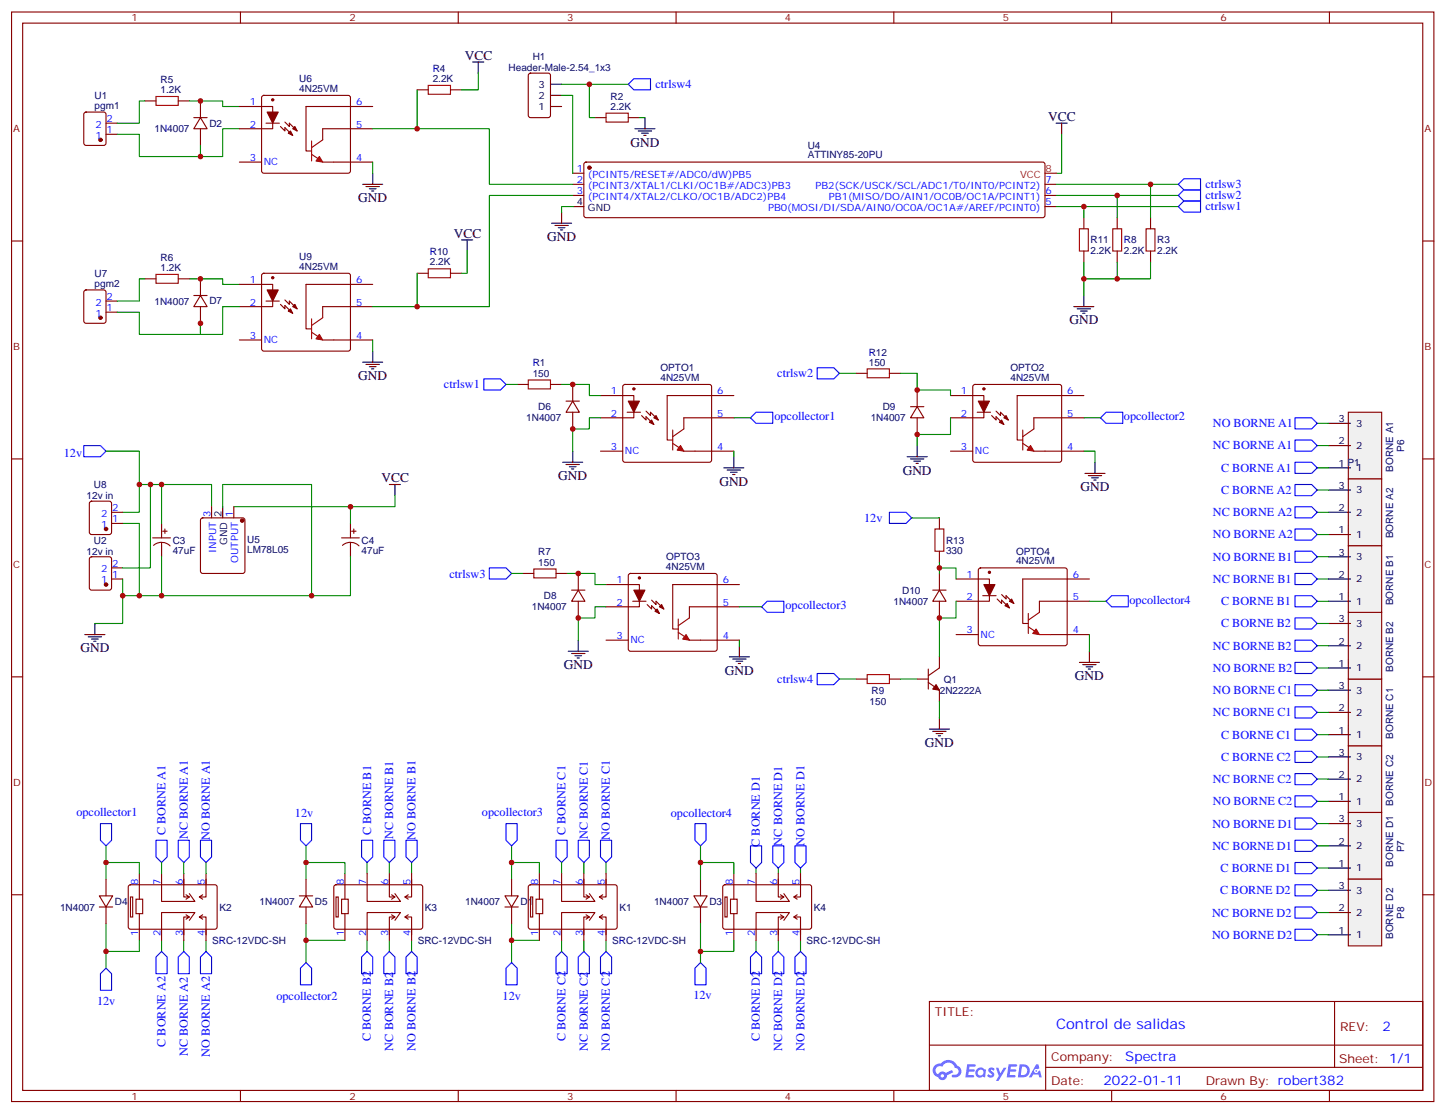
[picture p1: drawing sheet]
<svg xmlns="http://www.w3.org/2000/svg" width="459mm" height="353mm" viewBox="0 0 459 353" stroke-linecap="round" stroke-linejoin="round" font-family="sans-serif">
<g fill="none" stroke="#008700" stroke-width=".35">
<path d="M60.1 88.5h10.6v1.7h5.3M418.2 134.3h3.5M51.3 153.7v12.4M418.2 148.4h3.5M418.2 141.4h3.5M418.2 176.7h3.5M418.2 162.6h3.5M418.2 190.8h3.5M418.2 183.7h3.5M418.2 219h3.5M418.2 204.9h3.5M418.2 233.1h3.5"/>
<path d="M418.2 226.1h3.5M418.2 254.3h3.5M418.2 247.2h3.5M418.2 240.2h3.5M116.6 273.7v3.5M123.6 273.7v3.5M130.7 273.7v3.5M240 275.4v1.8M247.1 275.4v1.8M254.1 275.4v1.8M418.2 261.3h3.5M418.2 275.4h3.5"/>
<path d="M418.2 268.4h3.5M51.3 298.4v3.5M58.3 298.4v3.5M65.4 298.4v3.5M116.6 298.4v3.5M123.6 298.4v3.5M130.7 298.4v3.5M240 298.4v3.5M247.1 298.4v3.5M254.1 298.4v3.5M418.2 296.6h3.5M418.2 289.6h3.5"/>
<path d="M418.2 282.5h3.5"/>
</g>
<path d="M49.5 30.6h7.1v2.8h-7.1zM136 27.1h7v2.8h-7zM192.4 35.9h7.1v2.8h-7.1zM342.7 72.6h2.8v7.1h-2.8zM353.3 72.6h2.8v7.1h-2.8zM363.9 72.6h2.8v7.1h-2.8zM49.5 87.1h7.1v2.8h-7.1zM136 85.3h7v2.8h-7z" fill="none" stroke="#a10000" stroke-width=".35"/>
<g fill="none" stroke="#870000" stroke-width=".35">
<path d="M46 32h3.5M56.6 32h3.5M132.4 28.5h3.6M143 28.5h3.5M188.9 37.3h3.5M199.5 37.3h3.5M344.1 69.1v3.5M344.1 79.7v3.5M354.7 69.1v3.5M354.7 79.7v3.5M365.3 69.1v3.5M365.3 79.7v3.5"/>
<path d="M46 88.5h3.5M56.6 88.5h3.5M132.4 86.7h3.6M143 86.7h3.5M48.5 170.7h5.6M48.8 173.1a3.8 3.8 0 0 1 5.2 .1M51.3 169.6v1.1M51.3 172.1v1M51.6 168.6h1.5M52.4 167.9v1.4M108.4 170.7h5.7M108.7 173.1a3.8 3.8 0 0 1 5.3 .1"/>
<path d="M111.3 169.6v1.1M111.3 172.1v1M111.6 168.6h1.4M112.3 167.9v1.4"/>
</g>
<path d="M51.3 166.1v3.5M51.3 173.1v3.6M111.3 166.1v3.5M111.3 173.1v3.6" fill="none" stroke="#000" stroke-width=".35"/>
<g fill="none" stroke="#00f" stroke-width=".35">
<path d="M411.1 132.6h5.3l1.8 1.7-1.8 1.8h-5.3zM411.1 139.6h5.3l1.8 1.8-1.8 1.8h-5.3zM411.1 153.7h5.3l1.8 1.8-1.8 1.8h-5.3zM411.1 146.7h5.3l1.8 1.7-1.8 1.8h-5.3zM411.1 174.9h5.3l1.8 1.8-1.8 1.7h-5.3zM411.1 160.8h5.3l1.8 1.8-1.8 1.7h-5.3zM411.1 167.9h5.3l1.8 1.7-1.8 1.8h-5.3zM411.1 196.1h5.3l1.8 1.7-1.8 1.8h-5.3zM411.1 189h5.3l1.8 1.8-1.8 1.7h-5.3zM411.1 182h5.3l1.8 1.7-1.8 1.8h-5.3zM411.1 217.2h5.3l1.8 1.8-1.8 1.8h-5.3zM411.1 203.1h5.3l1.8 1.8-1.8 1.8h-5.3z"/>
<path d="M411.1 210.2h5.3l1.8 1.7-1.8 1.8h-5.3zM411.1 238.4h5.3l1.8 1.8-1.8 1.7h-5.3zM411.1 224.3h5.3l1.8 1.8-1.8 1.7h-5.3zM411.1 231.4h5.3l1.8 1.7-1.8 1.8h-5.3zM411.1 259.6h5.3l1.8 1.7-1.8 1.8h-5.3zM411.1 252.5h5.3l1.8 1.8-1.8 1.7h-5.3zM411.1 245.5h5.3l1.8 1.7-1.8 1.8h-5.3zM49.5 266.6h3.6v5.3l-1.8 1.8-1.8-1.8zM56.6 266.6h3.5v5.3l-1.8 1.8-1.7-1.8zM63.6 266.6h3.6v5.3l-1.8 1.8-1.8-1.8zM114.8 266.6h3.5v5.3l-1.7 1.8-1.8-1.8zM121.8 266.6h3.6v5.3l-1.8 1.8-1.8-1.8z"/>
<path d="M128.9 266.6h3.5v5.3l-1.7 1.8-1.8-1.8zM238.3 268.4h3.5v5.3l-1.8 1.7-1.7-1.7zM245.3 268.4h3.5v5.3l-1.7 1.7-1.8-1.7zM252.4 268.4h3.5v5.3l-1.8 1.7-1.7-1.7zM411.1 266.6h5.3l1.8 1.8-1.8 1.8h-5.3zM411.1 273.7h5.3l1.8 1.7-1.8 1.8h-5.3zM411.1 294.9h5.3l1.8 1.7-1.8 1.8h-5.3zM411.1 287.8h5.3l1.8 1.8-1.8 1.7h-5.3zM411.1 280.7h5.3l1.8 1.8-1.8 1.8h-5.3zM51.3 301.9l1.8 1.8v5.3h-3.6v-5.3zM58.3 301.9l1.8 1.8v5.3h-3.5v-5.3zM65.4 301.9l1.8 1.8v5.3h-3.6v-5.3z"/>
<path d="M116.6 301.9l1.7 1.8v5.3h-3.5v-5.3zM123.6 301.9l1.8 1.8v5.3h-3.6v-5.3zM130.7 301.9l1.7 1.8v5.3h-3.5v-5.3zM240 301.9l1.8 1.8v5.3h-3.5v-5.3zM247.1 301.9l1.7 1.8v5.3h-3.5v-5.3zM254.1 301.9l1.8 1.8v5.3h-3.5v-5.3z"/>
</g>
<path d="M428.1 130.8h10.5v21.2h-10.5z" fill="#f0f0f0" stroke="#870000" stroke-width=".35"/>
<path d="M421.7 134.3h7.1M421.7 148.4h7.1M421.7 141.4h7.1" fill="none" stroke="#000" stroke-width=".35"/>
<path d="M428.1 236.6h10.5v21.2h-10.5z" fill="#f0f0f0" stroke="#870000" stroke-width=".35"/>
<path d="M421.7 254.3h7.1M421.7 247.2h7.1M421.7 240.2h7.1" fill="none" stroke="#000" stroke-width=".35"/>
<path d="M428.1 215.5h10.5v21.1h-10.5z" fill="#f0f0f0" stroke="#870000" stroke-width=".35"/>
<path d="M421.7 219h7.1M421.7 233.1h7.1M421.7 226.1h7.1" fill="none" stroke="#000" stroke-width=".35"/>
<path d="M428.1 194.3h10.5v21.2h-10.5z" fill="#f0f0f0" stroke="#870000" stroke-width=".35"/>
<path d="M421.7 197.8h7.1M421.7 211.9h7.1M421.7 204.9h7.1" fill="none" stroke="#000" stroke-width=".35"/>
<path d="M428.1 173.1h10.5v21.2h-10.5z" fill="#f0f0f0" stroke="#870000" stroke-width=".35"/>
<path d="M421.7 176.7h7.1M421.7 190.8h7.1M421.7 183.7h7.1" fill="none" stroke="#000" stroke-width=".35"/>
<path d="M428.1 152h10.5v21.1h-10.5z" fill="#f0f0f0" stroke="#870000" stroke-width=".35"/>
<g fill="none" stroke="#000" stroke-width=".35">
<path d="M150.1 19.7h3.5M151.8 19.7v3.5M204.8 37.3v3.6M335.3 39.1h3.5M337 39.1v3.5M115.1 58.5h6.4M116.2 59.2h4.2M117.3 59.9h2.1M118.3 55v3.5M201.6 40.9h6.3M202.6 41.6h4.3M203.7 42.3h2.1"/>
<path d="M204.4 43h.7M118 60.6h.7M146.5 76.1h3.6M148.3 76.1v3.6M181.8 65.5h3.5M115.1 114.9h6.4M116.2 115.6h4.2M117.3 116.3h2.1M118 117.1h.7M118.3 111.4v3.5M123.6 153.7h3.5M125.4 153.7v3.6"/>
<path d="M421.7 155.5h7.1M70.7 160.8v3.5M421.7 169.6h7.1M421.7 162.6h7.1M30.1 197.8v3.6M27 201.4h6.3M28 202.1h4.2M29.1 202.8h2.1M29.8 203.5h.7"/>
</g>
<g fill="none" stroke="#008700" stroke-width=".35">
<path d="M46 32h-1.8v7.1h-7M60.1 32h10.6v1.8h5.3M63.6 46.1v3.6M76 40.9h-5.3v8.8h-26.5v-7.1h-7M335.3 58.5h30v10.6M337 42.6v12.4h-1.7M365.3 58.5h8.8M335.3 62h19.4v7.1M335.3 65.5h8.8v3.6M344.1 65.5h30M354.7 62h19.4M46 88.5h-1.8v7h-7"/>
<path d="M76 97.3h-5.3v8.8h-7.1v-3.5v3.5h-19.4v-7h-7M344.1 83.2v10.6M354.7 83.2v5.3h-10.6M365.3 83.2v5.3h-10.6M125.4 157.3v3.5h-51.2M38.9 166.1h5.3v22.9M51.3 176.7v12.3h60v-12.3M67.2 160.8v-7.1h-23v8.9h-5.3M70.7 160.8v-7.1h28.2v35.3"/>
</g>
<g fill="none" stroke="#870000" stroke-width=".35">
<path d="M26.8 35.8l.5-.2h5.6l.7 .4 .1 9.4-.5 .7h-5.9l-.6-.4-.1-9.4zM33.7 39.1h3.5M61.5 37.3h4.3M63.6 37.3l2.2 3.6h-4.3zM63.6 32v5.3M76 33.8h10.6v7.1h-10.6M83.3 30.5l.4-.2h26.9l.5 .2 .2 .5v23.3l-.3 .5-.4 .2h-26.9l-.4-.3-.3-.4v-23.3zM84.5 39.1h4.2M90.5 38.7l1.4 1.4v-1l2.4 2.5M118.3 33.8h-21.1v14.1h1.7M33.7 42.6h3.5M63.6 40.9v5.2"/>
<path d="M76 51.4h7M89 40.1l1.5 1.5v-1.1l2.4 2.5M106 51.4h12.3M118.3 40.9h-15.9v3.5M181.8 55h3.5M181.8 58.5h3.5M185.6 51.6l.5-.2h144.9l.5 .2 .3 .5v16.3l-.3 .5-.5 .2h-144.9l-.5-.3-.3-.4v-16.3zM331.8 58.5h3.5M181.8 62h3.5M331.8 62h3.5M331.8 65.5h3.5M26.8 92.2l.5-.2h5.6l.7 .4 .1 9.5-.5 .6-5.9 .1-.6-.5-.1-9.4z"/>
<path d="M33.7 99.1h3.5M33.7 95.5h3.5M61.5 93.8h4.3M63.6 93.8l2.2 3.5h-4.3zM63.6 88.5v5.3M63.6 97.3v5.3M76 90.2h10.6v7.1h-10.6M83.3 86.9l.4-.2h26.9l.5 .2 .2 .5v23.3l-.3 .5-.4 .2h-26.9l-.4-.2-.3-.5v-23.3zM84.5 95.5h4.2M89 96.6l1.5 1.4v-1.1l2.4 2.5M90.5 95.2l1.4 1.4v-1.1l2.4 2.5M118.3 90.2h-21.1v14.2h1.7"/>
<path d="M118.3 97.3h-15.9v3.5M76 107.9h7M106 107.9h12.3M28.6 159.2l.5-.2h5.6l.7 .5v9.4l-.4 .7h-5.9l-.7-.4v-9.5zM35.4 166.1h3.5M35.4 162.6h3.5M63.9 164.5l.4-.2h12.7l.5 .2 .3 .5v16.3l-.3 .5-.5 .2h-12.7l-.5-.3-.2-.4v-16.3zM67.2 160.8v3.5M74.2 160.8v3.5M33.7 279v5.3M44.2 277.2v8.1M51.3 277.2v8.8h10.6l-1.8-2.4"/>
<path d="M58.3 279v5.6h1.8l-1-.7M58.3 277.2v3.5M65.4 279v5.6h-2.1l1-.7M65.4 277.2v3.5M97.2 279v5.3M109.5 277.2v8.1M116.6 277.2v8.8h10.5l-1.7-2.4M123.6 279v5.6h1.8l-1.1-.7M123.6 277.2v3.5M130.7 279v5.6h-2.1l1-.7M130.7 277.2v3.5M222.4 279v5.3"/>
<path d="M233 277.2v8.1M240 277.2v8.8h10.6l-1.8-2.4M247.1 279v5.6h1.7l-1-.7M247.1 277.2v3.5M254.1 279v5.6h-2.1l1.1-.7M254.1 277.2v3.5M31.5 284.3h4.3l-2.1 3.5zM31.5 287.8h4.3M33.7 287.8v5.3M40.9 280.9l.5-.2 27.1 .1 .4 .6v13l-.7 .5-27.1-.1-.4-.7v-12.7zM41.4 284.6h.7v6.4h-.7zM43.2 285.3h2.1v4.6h-2.1z"/>
<path d="M44.2 289.9v8.5M58.3 294.9v3.5M59.1 291.7l1-.7h-1.8v5.6M59.1 290.3l1 .7M60.1 292l1.8-2.4h-10.6v8.8M60.1 284.6l-1 .7M63.3 284.6l1 .7M64.3 291.7l-1-.7h2.1v5.6M64.3 290.3l-1 .7M65.4 294.9v3.5M95 284.3h4.3M97.2 284.3l2.1 3.5h-4.3z"/>
<path d="M97.2 287.8v5.3M106.2 280.9l.5-.2 27.1 .1 .4 .6-.1 13-.6 .5-27.1-.1-.4-.7v-12.7zM106.7 284.6h.7v6.4h-.7zM108.4 285.3h2.2v4.6h-2.2zM109.5 289.9v8.5M123.6 294.9v3.5M124.3 291.7l1.1-.7h-1.8v5.6M124.3 290.3l1.1 .7M125.4 292l1.7-2.4h-10.5v8.8M125.4 284.6l-1.1 .7M128.6 284.6l1 .7M129.6 291.7l-1-.7h2.1v5.6"/>
<path d="M129.6 290.3l-1 .7M130.7 294.9v3.5M220.3 284.3h4.2l-2.1 3.5zM220.3 287.8h4.2M222.4 287.8v5.3M229.7 280.9l.5-.2 27 .1 .5 .6-.1 13-.6 .5-27.1-.1-.5-.7v-12.7zM230.2 284.6h.7v6.4h-.7zM231.9 285.3h2.1v4.6h-2.1zM233 289.9v8.5M247.1 294.9v3.5M247.8 291.7l1-.7h-1.7v5.6M247.8 290.3l1 .7"/>
<path d="M248.8 292l1.8-2.4h-10.6v8.8M248.8 284.6l-1 .7M252 284.6l1.1 .7M253.1 291.7l-1.1-.7h2.1v5.6M253.1 290.3l-1.1 .7M254.1 294.9v3.5"/>
</g>
<g fill="#870000" stroke="#870000" stroke-width=".35">
<path d="M92.2 98l.7 1.4-1.4-.7z"/>
<path d="M92.9 97.3l.7-.7 .7 1.4z"/>
<path d="M84.8 92h3.5l-1.7 3.5z"/>
<path d="M92.2 41.6l.7 1.4-1.4-.7z"/>
<path d="M92.9 40.9l.7-.8 .7 1.5z"/>
<path d="M84.8 35.6h3.5l-1.7 3.5z"/>
<circle cx="33.7" cy="167.9" r=".53"/>
<circle cx="31.9" cy="100.8" r=".53"/>
<circle cx="76.9" cy="165.2" r=".53"/>
<circle cx="187.1" cy="53.2" r=".53"/>
<circle cx="31.9" cy="44.4" r=".53"/>
<circle cx="86.6" cy="88.1" r=".35"/>
<circle cx="86.6" cy="31.7" r=".35"/>
</g>
<path d="M199.5 26.7l1.7-1.7h5.3v3.5h-5.3zM375.8 56.7h5.3v3.6h-5.3l-1.7-1.8zM374.1 65.5l1.7-1.7h5.3v3.5h-5.3zM375.8 60.3h5.3v3.5h-5.3l-1.7-1.8zM26.6 141.4h5.3l1.8 1.8-1.8 1.7h-5.3z" fill="none" stroke="#00f" stroke-width=".35"/>
<path d="M331.8 55h3.5" fill="none" stroke="#f00" stroke-width=".35"/>
<path d="M98.9 44.7v6.4M98.9 49l2.1 1.4M102.4 51.4h3.6M102.4 44.4l-3.5 2.4M98.9 105.4l2.1 1.4M98.9 101.2v6.3M102.4 107.9h3.6M102.4 100.8l-3.5 2.5" fill="none" stroke="#a10000" stroke-width=".35"/>
<g fill="#a10000" stroke="#a10000" stroke-width=".35">
<path d="M101.4 106.1l1 1.8-2.1-.4z"/>
<path d="M101.4 49.7l1 1.7-2.1-.3z"/>
</g>
<path d="M428.1 257.8h10.5v21.2h-10.5z" fill="#f0f0f0" stroke="#870000" stroke-width=".35"/>
<path d="M421.7 275.4h7.1M421.7 268.4h7.1M421.7 261.3h7.1" fill="none" stroke="#000" stroke-width=".35"/>
<path d="M428.1 279h10.5v21.1h-10.5z" fill="#f0f0f0" stroke="#870000" stroke-width=".35"/>
<g fill="none" stroke="#000" stroke-width=".35">
<path d="M174.8 26.7h3.5M174.8 33.8h3.5M174.8 30.3h3.5M175.1 70.8h6.4M176.2 71.5h4.2M177.2 72.2h2.2M177.9 73h.7M178.3 67.3v3.5M340.9 97.3h6.4M342 98h4.2M343 98.7h2.2M343.7 99.4h.8"/>
<path d="M344.1 93.8v3.5M178.6 146.7h6.4M179.7 147.4h4.2M180.8 148.1h2.1M181.5 148.8h.7M181.8 143.2v3.5M229.8 148.4h6.3M230.9 149.2h4.2M231.9 149.9h2.1M232.6 150.6h.7M233 144.9v3.5M288 144.9h6.4"/>
<path d="M289.1 145.6h4.2M290.1 146.3h2.1M290.8 147h.7M291.2 141.4v3.5M344.5 150.2h6.3M345.5 150.9h4.2M346.6 151.6h2.1M347.3 152.3h.7M347.6 146.7v3.5M180.4 206.7h6.4M181.5 207.4h4.2M182.5 208.1h2.1"/>
<path d="M183.2 208.8h.7M183.6 203.1v3.6M231.6 208.4h6.3M232.6 209.1h4.3M233.7 209.8h2.1M234.4 210.5h.7M234.7 204.9v3.5M342.7 210.2h6.3M343.7 210.9h4.3M344.8 211.6h2.1M345.5 212.3h.7M345.9 206.7v3.5"/>
<path d="M295.1 231.4h6.3M296.1 232.1h4.3M297.2 232.8h2.1M297.9 233.5h.7M298.2 227.8v3.6M421.7 296.6h7.1M421.7 289.6h7.1M421.7 282.5h7.1"/>
</g>
<g fill="none" stroke="#00f" stroke-width=".35">
<path d="M259.4 116.7h5.3l1.8 1.8-1.8 1.7h-5.3zM153.6 120.2h5.3l1.8 1.8-1.8 1.8h-5.3zM238.3 132.6l1.7-1.8h5.3v3.5h-5.3zM349.4 132.6l1.8-1.8h5.2v3.5h-5.2zM282.4 162.6h5.3l1.7 1.7-1.7 1.8h-5.3zM155.4 180.2h5.3l1.7 1.8-1.7 1.7h-5.3zM241.8 192.5l1.8-1.7h5.2v3.5h-5.2zM351.2 190.8l1.7-1.8h5.3v3.5h-5.3zM259.4 213.7h5.3l1.8 1.8-1.8 1.7h-5.3zM31.9 261.3h3.5v5.3l-1.7 1.8-1.8-1.8zM95.4 261.3h3.5v5.3l-1.7 1.8-1.8-1.8zM220.6 261.3h3.6v5.3l-1.8 1.8-1.8-1.8z"/>
<path d="M33.7 307.2l1.7 1.8v5.3h-3.5v-5.3zM95.4 307.2l1.8-1.8 1.7 1.8v5.3h-3.5zM222.4 305.4l1.8 1.8v5.3h-3.6v-5.3z"/>
</g>
<g fill="none" stroke="#870000" stroke-width=".35">
<path d="M3.7 3.8h451.5v345.7h-451.5zM7.2 7.3h444.5v338.7h-444.5zM76.3 3.8v3.5M145.5 3.8v3.5M214.6 3.8v3.5M283.8 3.8v3.5M352.9 3.8v3.5M422.1 3.8v3.5M167.9 23.4l.5-.2h5.7l.6 .4 .1 13-.5 .7h-5.9l-.6-.4-.1-13zM3.7 76.5h3.5M451.7 76.5h3.5M271.8 118.5h3.5"/>
<path d="M282.4 118.5h3.5M164.2 122h3.5M174.8 122h3.5M179.7 127.3h4.2M181.8 127.3l2.1 3.5h-4.2zM181.8 122v5.3M181.8 130.8v5.3M190.6 125.5h10.6v7.1h-10.6M197.9 122.2l.5-.2h26.8l.5 .2 .2 .5v23.3l-.2 .5-.5 .2h-26.8l-.5-.2-.2-.5v-23.3zM199.1 130.8h4.2M203.7 131.9l1.4 1.4v-1.1l2.5 2.5M205.1 130.5l1.4 1.4v-1.1l2.5 2.5"/>
<path d="M233 125.5h-21.2v14.1h1.8M233 132.6h-15.9v3.5M289.1 129h4.2M291.2 129l2.1 3.6h-4.2zM291.2 123.8v5.2M291.2 132.6v5.3M301.8 125.5h10.5v7.1h-10.5M309.1 122.2l.4-.2h26.8l.5 .2 .2 .5v23.3l-.2 .5-.5 .2h-26.8l-.5-.2-.2-.5v-23.3zM310.2 130.8h4.3M314.8 131.9l1.4 1.4v-1.1l2.5 2.5M316.2 130.5l1.4 1.4v-1.1l2.5 2.5M344.1 125.5h-21.2v14.1h1.8"/>
<path d="M344.1 132.6h-15.9v3.5M3.7 145.6h3.5M190.6 143.2h7.1M220.6 143.2h12.4M301.8 143.2h7M331.8 143.2h12.3M451.7 145.6h3.5M28.6 176.9l.5-.2h5.6l.7 .4v9.4l-.4 .7-5.9 .1-.7-.5v-9.4zM298.2 164.3v3.6M298.2 174.9v3.5M35.4 183.7h3.5M35.4 180.2h3.5"/>
<path d="M165.9 182h3.6M176.5 182h3.6M181.5 187.3h4.2M183.6 187.3l2.1 3.5h-4.2zM183.6 182v5.3M183.6 190.8v5.3M192.4 185.5h10.6v7h-10.6M199.7 182.2l.5-.2h26.8l.5 .2 .2 .5v23.3l-.3 .5-.4 .2h-26.8l-.5-.3-.2-.4v-23.3zM200.9 190.8h4.2M205.5 191.8l1.4 1.5v-1.1l2.4 2.5M206.9 190.4l1.4 1.4v-1l2.4 2.5M234.7 185.5h-21.1v14.1h1.7"/>
<path d="M234.7 192.5h-15.8v3.6M296.1 187.3h4.3M298.2 187.3l2.2 3.5h-4.3zM298.2 182v5.3M298.2 190.8v5.3M303.5 183.7h10.6v7.1h-10.6M310.8 180.4l.5-.2h26.8l.5 .2 .2 .5v23.3l-.2 .5-.5 .2h-26.8l-.5-.2-.2-.5v-23.3zM312 189h4.2M316.6 190.1l1.4 1.4v-1.1l2.5 2.5M318 188.7l1.4 1.4v-1.1l2.5 2.5M345.9 183.7h-21.2v14.1h1.8M345.9 190.8h-15.9v3.5"/>
<path d="M3.7 214.8h3.5M192.4 203.1h7.1M222.4 203.1h12.3M271.8 215.5h3.5M282.4 215.5h3.5M291.2 215.5h3.5M294.7 216.5l3.5 2.5v3.5M294.7 212.3v6.4M298.2 208.4v3.5l-3.5 2.5M303.5 201.4h7.1M333.5 201.4h12.4M451.7 214.8h3.5"/>
<path d="M3.7 283.9h3.5M451.7 283.9h3.5M295.1 317.8h156.6v28.2h-156.6zM423.7 317.8v20.9M295.1 331.6h156.5M332 338.7h119.6M332 331.6v14.1M76.3 346v3.5M145.5 346v3.5M214.6 346v3.5M283.8 346v3.5M352.9 346v3.5"/>
<path d="M422.1 346v3.5"/>
</g>
<g fill="#870000" stroke="#870000" stroke-width=".35">
<path d="M206.2 134l.7-.7 .7 1.4z"/>
<path d="M207.6 132.6l.7-.7 .7 1.4z"/>
<path d="M199.5 127.3h3.5l-1.8 3.5z"/>
<path d="M207.9 194l.7-.7 .7 1.4z"/>
<path d="M209.3 192.5l.7-.7 .7 1.5z"/>
<path d="M201.2 187.3h3.6l-1.8 3.5z"/>
<path d="M319.1 192.2l.7-.7 .7 1.4z"/>
<path d="M321.2 190.1l.7 1.4-1.4-.7z"/>
<path d="M312.3 185.5h3.6l-1.8 3.5z"/>
<path d="M317.3 134l.7-.7 .7 1.4z"/>
<path d="M318.7 132.6l.7-.7 .7 1.4z"/>
<path d="M310.6 127.3h3.5l-1.8 3.5z"/>
<path d="M297.2 217.2l1 1.8-2.1-.3z"/>
<circle cx="201.2" cy="123.4" r=".35"/>
<circle cx="203" cy="183.4" r=".35"/>
<circle cx="314.1" cy="181.6" r=".35"/>
<circle cx="312.3" cy="123.4" r=".35"/>
<circle cx="33.7" cy="185.5" r=".53"/>
</g>
<g fill="none" stroke="#a10000" stroke-width=".35">
<path d="M275.3 117.1h7.1v2.8h-7.1zM167.7 120.6h7.1v2.8h-7.1zM213.6 136.5v6.3M217.1 136.1l-3.5 2.5M324.7 136.5v6.3M328.2 136.1l-3.5 2.5M213.6 140.7l2.1 1.4M217.1 143.2h3.5M324.7 140.7l2.1 1.4M328.2 143.2h3.6M296.8 167.9h2.8v7h-2.8zM169.5 180.6h7v2.8h-7z"/>
<path d="M215.3 196.4v6.4M218.9 196.1l-3.6 2.4M326.5 198.9l2.1 1.4M326.5 194.7v6.3M330 194.3l-3.5 2.5M215.3 200.7l2.2 1.4M218.9 203.1h3.5M275.3 214.1h7.1v2.8h-7.1zM330 201.4h3.5"/>
</g>
<g fill="#a10000" stroke="#a10000" stroke-width=".35">
<path d="M216 141.4l1.1 1.8-2.1-.4z"/>
<path d="M217.8 201.4l1.1 1.7-2.2-.3z"/>
<path d="M328.9 199.6l1.1 1.8-2.1-.4z"/>
<path d="M327.2 141.4l1 1.8-2.1-.4z"/>
</g>
<g fill="none" stroke="#008700" stroke-width=".35">
<path d="M132.4 28.5v12.4h-14.1M151.8 23.2v5.3h-5.3M178.3 30.3h3.5v24.7M178.3 26.7h21.2M187.1 26.7v10.6h1.8M203 37.3h1.8M118.3 51.4v3.6M132.4 40.9h23v17.6h26.4M181.8 62h-26.4v35.3h-23v-10.6M181.8 65.5h-3.5v1.8M118.3 107.9v3.5M344.1 132.6h5.3"/>
<path d="M33.7 143.2h10.5v10.5M47.8 153.7v26.5h-8.9M233 143.2v1.7M418.2 155.5h3.5M111.3 160.8v5.3M418.2 169.6h3.5M38.9 183.7v5.3h12.4M38.9 189v8.8h-8.8M418.2 197.8h3.5M234.7 203.1v1.8M418.2 211.9h3.5"/>
</g>
<g fill="#5487ff">
<path d="M314 339a1.22 1.22 0 0 1 1.8 .2l-.4 .6a.47 .47 0 0 0-.4-.4 .47 .47 0 0 0-.5 .2l.2 .2a1.14 1.14 0 0 1 .8 1.8 1.14 1.14 0 0 1-1.9 0l-.3-.2 .5-.6 .8 .4a.29 .29 0 0 0 .3-.2 .29 .29 0 0 0-.3-.3 1.04 1.04 0 0 1-.6-1.7z"/>
<path d="M307.1 337.7h2.3l.3 .2-.1 .5h-1.8l-.1 .9h1.5l.3 .4-.4 .3h-1.6l-.1 1.1 1.7 .1 .2 .3-.2 .3-2.6 .1z"/>
<path d="M320.2 337.7l2.7 .2-.1 .5h-1.9l-.1 .9h1.5l.3 .4-.3 .3h-1.6l-.2 1.1 1.7 .1 .2 .3-.1 .3-2.7 .1z"/>
<path d="M329 337.7h.7l.3 1.3-.6 .3a.69 .69 0 0 0-1.1 .3 .69 .69 0 0 0 .5 .9 .69 .69 0 0 0 .9-.6l.5-.2 .5 2.2h-.8l-.2-.9h-1.7l-.5 .9h-.9z"/>
<path d="M316.2 338.8h.7l.7 1.8 1.1-1.8h.8l-2.5 4.2h-.8l.9-1.6z"/>
<path d="M323.7 337.7l-.6 4.2h1.4a2.11 2.11 0 0 0 2.4-2.2 2.11 2.11 0 0 0-2.5-2zM324.5 338.4a1.43 1.43 0 0 1 1.6 1.7 1.43 1.43 0 0 1-2 1z"/>
<path d="M310.1 339.3a1.54 1.54 0 0 0-.1 2.2 1.54 1.54 0 0 0 2.1 .1l.6 .3 .3-2.3-.5-.3a1.49 1.49 0 0 0-2.4 0zM310.3 340.3a.95 .95 0 0 1 1.9 0 .95 .95 0 0 1-1.9 0z"/>
<path d="M296.8 338.1a2.18 2.18 0 0 0 1 3.7 1.44 1.44 0 0 0 1.7 .9 1.44 1.44 0 0 0 1.1-1.5l2-1-.4-.7-1.9 1a1.47 1.47 0 0 0-2.5 .4 1.39 1.39 0 0 1-.6-1.9 1.39 1.39 0 0 1 2-.5 2.12 2.12 0 0 1 2.1-1.3 2.12 2.12 0 0 1 1.9 1.7 1.14 1.14 0 0 1 1.1 1.4 1.14 1.14 0 0 1-1.6 .7 .43 .43 0 0 0-.6 .4 .43 .43 0 0 0 .4 .5 1.98 1.98 0 0 0 2.6-1.3 1.98 1.98 0 0 0-1.3-2.5 3.1 3.1 0 0 0-5.2-.7l-.9 .1zM298.7 341.4a.54 .54 0 0 1 1 0 .54 .54 0 0 1-1 0z"/>
<circle cx="329" cy="339.8" r=".26"/>
</g>
<g fill="none" stroke="#008700" stroke-width=".35">
<path d="M148.3 79.7v7h-1.8M118.3 97.3h14.1M266.5 118.5h5.3M285.9 118.5h5.3v5.3h10.6v1.7M160.7 122h3.5M178.3 122h8.8v3.5h3.5M190.6 132.6h-3.5v3.5h-5.3v7.1M233 132.6h5.3M301.8 132.6v5.3h-10.6v3.5M344.1 143.2h3.5v3.5M289.4 164.3h8.8M298.2 178.4v1.8"/>
<path d="M162.4 182h3.5M180.1 182h8.8v3.5h3.5M192.4 192.5h-3.5v3.6h-5.3v7M234.7 192.5h7.1M298.2 182v-1.8h5.3v3.5M303.5 190.8v5.3h-5.3v12.3M345.9 190.8h5.3M266.5 215.5h5.3M285.9 215.5h5.3M345.9 201.4v5.3M298.2 222.5v5.3M33.7 268.4v5.3"/>
<path d="M44.2 277.2v-3.5h-10.5v5.3M51.3 273.7v3.5M58.3 273.7v3.5M65.4 273.7v3.5M97.2 268.4v5.3h12.3v3.5M97.2 273.7v5.3M162.4 268.4v5.3h8.8v3.5M162.4 273.7v5.3M178.3 273.7v3.5M185.3 273.7v3.5M192.4 273.7v3.5M222.4 268.4v5.3"/>
<path d="M233 277.2v-3.5h-10.6v5.3M33.7 293.1v8.8h10.5v-3.5M97.2 293.1v5.3M109.5 298.4h-12.3v7M162.4 293.1v5.3M171.2 298.4h-8.8v7M178.3 298.4v3.5M185.3 298.4v3.5M192.4 298.4v3.5M222.4 293.1v8.8h10.6v-3.5M33.7 301.9v5.3M222.4 301.9v3.5"/>
</g>
<path d="M160.7 261.3h3.5v5.3l-1.8 1.8-1.7-1.8zM176.5 266.6h3.6v5.3l-1.8 1.8-1.8-1.8zM183.6 266.6h3.5v5.3l-1.8 1.8-1.7-1.8zM190.6 266.6h3.6v5.3l-1.8 1.8-1.8-1.8zM162.4 305.4l1.8 1.8v5.3h-3.5v-5.3zM178.3 301.9l1.8 1.8v5.3h-3.6v-5.3zM185.3 301.9l1.8 1.8v5.3h-3.5v-5.3zM192.4 301.9l1.8 1.8v5.3h-3.6v-5.3z" fill="none" stroke="#00f" stroke-width=".35"/>
<g fill="none" stroke="#870000" stroke-width=".35">
<path d="M162.4 279v5.3M171.2 277.2v8.1M178.3 277.2v8.8h10.6l-1.8-2.4M185.3 279v5.6h1.8l-1-.7M185.3 277.2v3.5M192.4 279v5.6h-2.1l1-.7M192.4 277.2v3.5M160.3 284.3h4.2l-2.1 3.5zM160.3 287.8h4.2M162.4 287.8v5.3M167.9 280.9l.5-.2 27.1 .1 .4 .6v13l-.7 .5-27.1-.1-.4-.7v-12.7zM168.4 284.6h.7v6.4h-.7z"/>
<path d="M170.2 285.3h2.1v4.6h-2.1zM171.2 289.9v8.5M185.3 294.9v3.5M186.1 291.7l1-.7h-1.8v5.6M186.1 290.3l1 .7M187.1 292l1.8-2.4h-10.6v8.8M187.1 284.6l-1 .7M190.3 284.6l1 .7M191.3 291.7l-1-.7h2.1v5.6M191.3 290.3l-1 .7M192.4 294.9v3.5"/>
</g>
<g fill="#c00">
<circle cx="344.1" cy="65.5" r=".88"/>
<circle cx="365.3" cy="58.5" r=".88"/>
<circle cx="354.7" cy="62" r=".88"/>
<circle cx="354.7" cy="88.5" r=".88"/>
<circle cx="63.6" cy="32" r=".88"/>
<circle cx="63.6" cy="49.7" r=".88"/>
<circle cx="132.4" cy="40.9" r=".88"/>
<circle cx="63.6" cy="88.5" r=".88"/>
<circle cx="63.6" cy="102.6" r=".88"/>
<circle cx="187.1" cy="26.7" r=".88"/>
<circle cx="98.9" cy="189" r=".88"/>
<circle cx="111.3" cy="160.8" r=".88"/>
<circle cx="51.3" cy="153.7" r=".88"/>
<circle cx="47.8" cy="153.7" r=".88"/>
<circle cx="44.2" cy="153.7" r=".88"/>
<circle cx="51.3" cy="189" r=".88"/>
<circle cx="44.2" cy="189" r=".88"/>
<circle cx="38.9" cy="189" r=".88"/>
<circle cx="222.4" cy="273.7" r=".88"/>
<circle cx="222.4" cy="301.9" r=".88"/>
<circle cx="97.2" cy="298.4" r=".88"/>
<circle cx="97.2" cy="273.7" r=".88"/>
<circle cx="33.7" cy="273.7" r=".88"/>
<circle cx="33.7" cy="301.9" r=".88"/>
<circle cx="344.1" cy="88.5" r=".88"/>
<circle cx="181.8" cy="122" r=".88"/>
<circle cx="181.8" cy="136.1" r=".88"/>
<circle cx="183.6" cy="196.1" r=".88"/>
<circle cx="183.6" cy="182" r=".88"/>
<circle cx="291.2" cy="137.9" r=".88"/>
<circle cx="291.2" cy="123.8" r=".88"/>
<circle cx="298.2" cy="196.1" r=".88"/>
<circle cx="298.2" cy="180.2" r=".88"/>
<circle cx="162.4" cy="298.4" r=".88"/>
<circle cx="162.4" cy="273.7" r=".88"/>
<circle cx="132.4" cy="97.3" r=".88"/>
</g>
<text font-size="4.6" fill="#00f" x="335.3" y="326.6">Control de salidas</text>
<g font-size="4.2">
<text x="147.6" y="19">VCC</text>
<text x="332.8" y="38.4">VCC</text>
<text x="200.2" y="46.5">GND</text>
<text x="113.7" y="64.1">GND</text>
<text x="144.1" y="75.4">VCC</text>
<text x="173.7" y="76.5">GND</text>
<text x="339.5" y="102.9">GND</text>
<text x="113.7" y="120.6">GND</text>
<text x="121.1" y="153">VCC</text>
<text x="177.2" y="152.3">GND</text>
<text x="228.4" y="154.1">GND</text>
<text x="286.6" y="150.6">GND</text>
<text x="343" y="155.9">GND</text>
<text x="25.5" y="207">GND</text>
<text x="179" y="212.3">GND</text>
<text x="230.2" y="214.1">GND</text>
<text x="341.3" y="215.8">GND</text>
<text x="293.7" y="237">GND</text>
</g>
<g font-size="4.2" fill="#00f">
<text x="438.9" y="327">2</text>
<text x="357.2" y="336.6">Spectra</text>
<text x="350.3" y="344.4">2022-01-11</text>
</g>
<g font-size="3.9" fill="#00f">
<text x="208.1" y="28">ctrlsw4</text>
<text x="382.7" y="59.7">ctrlsw3</text>
<text x="382.7" y="63.3">ctrlsw2</text>
<text x="382.7" y="66.8">ctrlsw1</text>
<text x="246.8" y="119.7">ctrlsw2</text>
<text x="140.9" y="123.3">ctrlsw1</text>
<text x="245.9" y="133.3">opcollector1</text>
<text x="356.8" y="133.3">opcollector2</text>
<text x="385.1" y="135.6">NO BORNE A1</text>
<text x="385.1" y="142.6">NC BORNE A1</text>
<text x="20.2" y="144.9">12v</text>
<text x="387.7" y="149.7">C BORNE A1</text>
<text x="387.7" y="156.7">C BORNE A2</text>
<text x="274.3" y="165.6">12v</text>
<text x="385.1" y="163.8">NC BORNE A2</text>
<text x="385.1" y="170.9">NO BORNE A2</text>
<text x="385.1" y="177.9">NO BORNE B1</text>
<text x="142.7" y="183.2">ctrlsw3</text>
<text x="385.1" y="185">NC BORNE B1</text>
<text x="358.6" y="191.5">opcollector4</text>
<text x="249.4" y="193.3">opcollector3</text>
<text x="387.7" y="192">C BORNE B1</text>
<text x="387.7" y="199.1">C BORNE B2</text>
<text x="385.1" y="206.1">NC BORNE B2</text>
<text x="385.1" y="213.2">NO BORNE B2</text>
<text x="246.8" y="216.8">ctrlsw4</text>
<text x="385.1" y="220.2">NO BORNE C1</text>
<text x="385.1" y="227.3">NC BORNE C1</text>
<text x="387.7" y="234.3">C BORNE C1</text>
<text x="387.7" y="241.4">C BORNE C2</text>
<text x="385.1" y="248.5">NC BORNE C2</text>
<text x="385.1" y="255.5">NO BORNE C2</text>
<text x="24.3" y="259">opcollector1</text>
<text x="93.6" y="259.3">12v</text>
<text x="153" y="259">opcollector3</text>
<text x="213" y="259.1">opcollector4</text>
<text x="384.9" y="262.6">NO BORNE D1</text>
<text x="52.5" y="265" transform="rotate(-90 52.5 265)">C BORNE A1</text>
<text x="59.6" y="266.3" transform="rotate(-90 59.6 266.3)">NC BORNE A1</text>
<text x="66.6" y="266.4" transform="rotate(-90 66.6 266.4)">NO BORNE A1</text>
<text x="117.8" y="265" transform="rotate(-90 117.8 265)">C BORNE B1</text>
<text x="124.8" y="266.3" transform="rotate(-90 124.8 266.3)">NC BORNE B1</text>
<text x="131.9" y="266.4" transform="rotate(-90 131.9 266.4)">NO BORNE B1</text>
<text x="179.5" y="265" transform="rotate(-90 179.5 265)">C BORNE C1</text>
<text x="186.6" y="266.3" transform="rotate(-90 186.6 266.3)">NC BORNE C1</text>
<text x="193.6" y="266.4" transform="rotate(-90 193.6 266.4)">NO BORNE C1</text>
<text x="241.3" y="268.7" transform="rotate(-90 241.3 268.7)">C BORNE D1</text>
<text x="248.3" y="268.3" transform="rotate(-90 248.3 268.3)">NC BORNE D1</text>
<text x="255.4" y="268.3" transform="rotate(-90 255.4 268.3)">NO BORNE D1</text>
<text x="384.9" y="269.7">NC BORNE D1</text>
<text x="387.5" y="276.7">C BORNE D1</text>
<text x="387.3" y="283.8">C BORNE D2</text>
<text x="384.8" y="290.8">NC BORNE D2</text>
<text x="384.8" y="297.9">NO BORNE D2</text>
<text x="87.8" y="317.3">opcollector2</text>
<text x="159.6" y="317.3">12v</text>
<text x="220.1" y="317.1">12v</text>
<text x="30.8" y="319">12v</text>
<text x="52.6" y="332.1" transform="rotate(-90 52.6 332.1)">C BORNE A2</text>
<text x="59.6" y="335.1" transform="rotate(-90 59.6 335.1)">NC BORNE A2</text>
<text x="66.7" y="335.2" transform="rotate(-90 66.7 335.2)">NO BORNE A2</text>
<text x="117.7" y="330.3" transform="rotate(-90 117.7 330.3)">C BORNE B2</text>
<text x="124.8" y="333.3" transform="rotate(-90 124.8 333.3)">NC BORNE B2</text>
<text x="131.9" y="333.3" transform="rotate(-90 131.9 333.3)">NO BORNE B2</text>
<text x="179.5" y="330.3" transform="rotate(-90 179.5 330.3)">C BORNE C2</text>
<text x="186.6" y="333.3" transform="rotate(-90 186.6 333.3)">NC BORNE C2</text>
<text x="193.6" y="333.4" transform="rotate(-90 193.6 333.4)">NO BORNE C2</text>
<text x="241.3" y="330.4" transform="rotate(-90 241.3 330.4)">C BORNE D2</text>
<text x="248.3" y="333.4" transform="rotate(-90 248.3 333.4)">NC BORNE D2</text>
<text x="255.4" y="333.4" transform="rotate(-90 255.4 333.4)">NO BORNE D2</text>
</g>
<g font-size="3.9" fill="#800">
<text x="296.8" y="322.4">TITLE:</text>
<text x="425.5" y="327">REV:</text>
<text x="333.7" y="336.6">Company:</text>
<text x="425.1" y="337.2">Sheet: 1/1</text>
<text x="333.7" y="344.2">Date:</text>
<text x="382.8" y="344.3">Drawn By: robert382</text>
</g>
<g font-size="3.2" fill="#800">
<text x="41.8" y="6.8">1</text>
<text x="110.9" y="6.8">2</text>
<text x="180.1" y="6.8">3</text>
<text x="249.2" y="6.8">4</text>
<text x="318.3" y="6.8">5</text>
<text x="387.5" y="6.8">6</text>
<text x="4.2" y="41.9">A</text>
<text x="452.2" y="41.9">A</text>
<text x="4.2" y="111.1">B</text>
<text x="452.2" y="111.1">B</text>
<text x="4.2" y="180.2">C</text>
<text x="452.2" y="180.2">C</text>
<text x="4.2" y="249.3">D</text>
<text x="452.2" y="249.3">D</text>
<text x="41.8" y="349">1</text>
<text x="110.9" y="349">2</text>
<text x="180.1" y="349">3</text>
<text x="249.2" y="349">4</text>
<text x="318.3" y="349">5</text>
<text x="387.5" y="349">6</text>
</g>
<g font-size="3.2" fill="#000080">
<text x="137.4" y="22.9">R4</text>
<text x="161.5" y="22.6">Header-Male-2.54_1x3</text>
<text x="169.1" y="19.1">H1</text>
<text x="51" y="29.6">1.2K</text>
<text x="51" y="26.3">R5</text>
<text x="95" y="29.1">4N25VM</text>
<text x="95" y="26.1">U6</text>
<text x="137.4" y="26">2.2K</text>
<text x="30" y="34.5">pgm1</text>
<text x="30" y="31.4">U1</text>
<text x="193.8" y="34.9">2.2K</text>
<text x="193.8" y="31.7">R2</text>
<text x="49.1" y="42">1N4007</text>
<text x="66.5" y="40.1">D2</text>
<text x="256.4" y="47.3">U4</text>
<text x="256.4" y="50.3">ATTINY85-20PU</text>
<text x="346.2" y="77.3">R11</text>
<text x="356.8" y="77.3">R8</text>
<text x="367.4" y="77.3">R3</text>
<text x="51" y="82.8">R6</text>
<text x="95" y="82.6">U9</text>
<text x="136.5" y="81.1">R10</text>
<text x="346.2" y="80.5">2.2K</text>
<text x="356.8" y="80.5">2.2K</text>
<text x="367.4" y="80.5">2.2K</text>
<text x="30" y="87.8">U7</text>
<text x="51" y="86">1.2K</text>
<text x="95" y="85.5">4N25VM</text>
<text x="136.5" y="84.2">2.2K</text>
<text x="30" y="90.9">pgm2</text>
<text x="49.1" y="96.7">1N4007</text>
<text x="66.5" y="96.6">D7</text>
<text x="275.8" y="112.9">R12</text>
<text x="169.1" y="119.5">150</text>
<text x="169.1" y="116.3">R1</text>
<text x="209.7" y="117.9">OPTO1</text>
<text x="275.8" y="116">150</text>
<text x="320.8" y="117.9">OPTO2</text>
<text x="209.7" y="120.8">4N25VM</text>
<text x="320.8" y="120.8">4N25VM</text>
<text x="170.9" y="130.2">D6</text>
<text x="280.3" y="130.2">D9</text>
<text x="167.1" y="133.7">1N4007</text>
<text x="276.4" y="133.7">1N4007</text>
<text x="445.8" y="143.4" transform="rotate(-90 445.8 143.4)">P6</text>
<text x="442.2" y="149.6" transform="rotate(-90 442.2 149.6)">BORNE A1</text>
<text x="29.8" y="154.9">U8</text>
<text x="27.5" y="158.4">12v in</text>
<text x="29.8" y="172.6">U2</text>
<text x="54.8" y="172.5">C3</text>
<text x="78.5" y="172.2">U5</text>
<text x="114.8" y="172.5">C4</text>
<text x="300.4" y="172.5">R13</text>
<text x="442.2" y="170.8" transform="rotate(-90 442.2 170.8)">BORNE A2</text>
<text x="27.5" y="176.1">12v in</text>
<text x="54.8" y="175.7">47uF</text>
<text x="78.5" y="175.3">LM78L05</text>
<text x="114.8" y="175.7">47uF</text>
<text x="170.9" y="179.5">150</text>
<text x="170.9" y="176.3">R7</text>
<text x="211.4" y="177.8">OPTO3</text>
<text x="300.4" y="175.7">330</text>
<text x="322.6" y="179">4N25VM</text>
<text x="322.6" y="176.1">OPTO4</text>
<text x="211.4" y="180.8">4N25VM</text>
<text x="172.7" y="190.2">D8</text>
<text x="283.7" y="191.9">1N4007</text>
<text x="286.4" y="188.4">D10</text>
<text x="168.8" y="193.7">1N4007</text>
<text x="442.2" y="192" transform="rotate(-90 442.2 192)">BORNE B1</text>
<text x="442.2" y="213.2" transform="rotate(-90 442.2 213.2)">BORNE B2</text>
<text x="276.7" y="220.1">R9</text>
<text x="298.4" y="220.2">2N2222A</text>
<text x="299.6" y="216.6">Q1</text>
<text x="276.1" y="223.6">150</text>
<text x="442.2" y="234.5" transform="rotate(-90 442.2 234.5)">BORNE C1</text>
<text x="442.2" y="255.6" transform="rotate(-90 442.2 255.6)">BORNE C2</text>
<text x="442.2" y="275" transform="rotate(-90 442.2 275)">BORNE D1</text>
<text x="445.8" y="270.4" transform="rotate(-90 445.8 270.4)">P7</text>
<text x="36.5" y="287.2">D4</text>
<text x="82.4" y="287.2">1N4007</text>
<text x="100" y="287.1">D5</text>
<text x="147.7" y="287.2">1N4007</text>
<text x="165.2" y="287.2">D1</text>
<text x="207.6" y="287.2">1N4007</text>
<text x="225.2" y="287.2">D3</text>
<text x="19.1" y="288.9">1N4007</text>
<text x="69.6" y="289">K2</text>
<text x="134.9" y="289">K3</text>
<text x="196.6" y="289">K1</text>
<text x="258.4" y="289">K4</text>
<text x="445.8" y="291.6" transform="rotate(-90 445.8 291.6)">P8</text>
<text x="67.4" y="299.5">SRC-12VDC-SH</text>
<text x="132.6" y="299.5">SRC-12VDC-SH</text>
<text x="194.4" y="299.5">SRC-12VDC-SH</text>
<text x="256.1" y="299.5">SRC-12VDC-SH</text>
<text x="442.2" y="298" transform="rotate(-90 442.2 298)">BORNE D2</text>
</g>
<g font-size="3.2">
<text x="171" y="27.8">3</text>
<text x="171" y="34.9">1</text>
<text x="171" y="31.3">2</text>
<text x="183.2" y="65.2">4</text>
<text x="186.7" y="67">GND</text>
<text x="425" y="134">3</text>
<text x="430.5" y="135.4">3</text>
<text x="425" y="141">2</text>
<text x="430.5" y="142.5">2</text>
<text x="425" y="148.1">1 P1</text>
<text x="430.5" y="149.5">1</text>
<text x="425" y="155.2">3</text>
<text x="430.5" y="156.6">3</text>
<text x="70.3" y="164.1" transform="rotate(-90 70.3 164.1)">2</text>
<text x="425" y="162.2">2</text>
<text x="430.5" y="163.6">2</text>
<text x="72.1" y="172.9" transform="rotate(-90 72.1 172.9)">GND</text>
<text x="425" y="169.3">1 P2</text>
<text x="430.5" y="170.7">1</text>
<text x="425" y="176.3">3</text>
<text x="430.5" y="177.7">3</text>
<text x="425" y="183.4">2</text>
<text x="430.5" y="184.8">2</text>
<text x="425" y="190.4">1 P3</text>
<text x="430.5" y="191.8">1</text>
<text x="425" y="197.5">3</text>
<text x="430.5" y="198.9">3</text>
<text x="425" y="204.5">2</text>
<text x="430.5" y="206">2</text>
<text x="425" y="211.6">1 P4</text>
<text x="430.5" y="213">1</text>
<text x="425" y="218.7">3</text>
<text x="430.5" y="220.1">3</text>
<text x="425" y="225.7">2</text>
<text x="430.5" y="227.1">2</text>
<text x="425" y="232.8">1 P5</text>
<text x="425" y="239.8">3</text>
<text x="430.5" y="234.2">1</text>
<text x="430.5" y="241.2">3</text>
<text x="425" y="246.9">2</text>
<text x="430.5" y="248.3">2</text>
<text x="425" y="253.9">1</text>
<text x="430.5" y="255.3">1</text>
<text x="425" y="261">3</text>
<text x="430.5" y="262.4">3</text>
<text x="425" y="268">2</text>
<text x="430.5" y="269.5">2</text>
<text x="425" y="275.1">1</text>
<text x="430.5" y="276.5">1</text>
<text x="425" y="282.2">3</text>
<text x="430.5" y="283.6">3</text>
<text x="425" y="289.2">2</text>
<text x="430.5" y="290.6">2</text>
<text x="425" y="296.3">1</text>
<text x="430.5" y="297.7">1</text>
</g>
<g font-size="3.2" fill="#00f">
<text x="79.3" y="33.4">1</text>
<text x="113" y="33.4">6</text>
<text x="30.3" y="40.5">2</text>
<text x="33.8" y="38.7">2</text>
<text x="79.3" y="40.5">2</text>
<text x="113" y="40.5">5</text>
<text x="30.3" y="44">1</text>
<text x="33.8" y="42.3">1</text>
<text x="79.3" y="51.1">3</text>
<text x="83.7" y="52.5">NC</text>
<text x="113" y="51.1">4</text>
<text x="183.2" y="54.6">1</text>
<text x="183.2" y="58.1">2</text>
<text x="186.7" y="56.4">(PCINT5/RESET#/ADC0/dW)PB5</text>
<text x="186.7" y="59.9">(PCINT3/XTAL1/CLKI/OC1B#/ADC3)PB3</text>
<text x="258.9" y="59.9">PB2(SCK/USCK/SCL/ADC1/T0/INT0/PCINT2)</text>
<text x="331.9" y="58.1">7</text>
<text x="183.2" y="61.7">3</text>
<text x="186.7" y="63.4">(PCINT4/XTAL2/CLKO/OC1B/ADC2)PB4</text>
<text x="263.1" y="63.4">PB1(MISO/DO/AIN1/OC0B/OC1A/PCINT1)</text>
<text x="331.9" y="65.2">5</text>
<text x="331.9" y="61.7">6</text>
<text x="243.8" y="67">PB0(MOSI/DI/SDA/AIN0/OC0A/OC1A#/AREF/PCINT0)</text>
<text x="79.3" y="89.9">1</text>
<text x="113" y="89.9">6</text>
<text x="33.8" y="95.2">2</text>
<text x="30.3" y="100.5">1</text>
<text x="30.3" y="96.9">2</text>
<text x="33.8" y="98.7">1</text>
<text x="79.3" y="96.9">2</text>
<text x="113" y="96.9">5</text>
<text x="79.3" y="107.5">3</text>
<text x="113" y="107.5">4</text>
<text x="83.7" y="108.9">NC</text>
<text x="193.9" y="125.2">1</text>
<text x="227.7" y="125.2">6</text>
<text x="305" y="125.2">1</text>
<text x="338.8" y="125.2">6</text>
<text x="193.9" y="132.2">2</text>
<text x="227.7" y="132.2">5</text>
<text x="305" y="132.2">2</text>
<text x="338.8" y="132.2">5</text>
<text x="193.9" y="142.8">3</text>
<text x="227.7" y="142.8">4</text>
<text x="305" y="142.8">3</text>
<text x="338.8" y="142.8">4</text>
<text x="198.4" y="144.2">NC</text>
<text x="309.5" y="144.2">NC</text>
<text x="32.1" y="167.5">1</text>
<text x="32.1" y="164">2</text>
<text x="35.6" y="165.7">1</text>
<text x="35.6" y="162.2">2</text>
<text x="66.8" y="164.1" transform="rotate(-90 66.8 164.1)">3</text>
<text x="73.9" y="164.1" transform="rotate(-90 73.9 164.1)">1</text>
<text x="35.6" y="179.8">2</text>
<text x="68.6" y="175.5" transform="rotate(-90 68.6 175.5)">INPUT</text>
<text x="75.6" y="178.6" transform="rotate(-90 75.6 178.6)">OUTPUT</text>
<text x="32.1" y="185.1">1</text>
<text x="32.1" y="181.6">2</text>
<text x="35.6" y="183.4">1</text>
<text x="195.7" y="185.1">1</text>
<text x="229.4" y="185.1">6</text>
<text x="306.8" y="183.4">1</text>
<text x="340.6" y="183.4">6</text>
<text x="306.8" y="190.4">2</text>
<text x="340.6" y="190.4">5</text>
<text x="195.7" y="192.2">2</text>
<text x="229.4" y="192.2">5</text>
<text x="195.7" y="202.8">3</text>
<text x="229.4" y="202.8">4</text>
<text x="306.8" y="201">3</text>
<text x="311.3" y="202.4">NC</text>
<text x="340.6" y="201">4</text>
<text x="200.2" y="204.2">NC</text>
<text x="43.9" y="280.7" transform="rotate(-90 43.9 280.7)">8</text>
<text x="50.9" y="280.7" transform="rotate(-90 50.9 280.7)">7</text>
<text x="58" y="280.7" transform="rotate(-90 58 280.7)">6</text>
<text x="65.1" y="280.7" transform="rotate(-90 65.1 280.7)">5</text>
<text x="109.1" y="280.7" transform="rotate(-90 109.1 280.7)">8</text>
<text x="116.2" y="280.7" transform="rotate(-90 116.2 280.7)">7</text>
<text x="123.3" y="280.7" transform="rotate(-90 123.3 280.7)">6</text>
<text x="130.3" y="280.7" transform="rotate(-90 130.3 280.7)">5</text>
<text x="170.9" y="280.7" transform="rotate(-90 170.9 280.7)">8</text>
<text x="177.9" y="280.7" transform="rotate(-90 177.9 280.7)">7</text>
<text x="185" y="280.7" transform="rotate(-90 185 280.7)">6</text>
<text x="192.1" y="280.7" transform="rotate(-90 192.1 280.7)">5</text>
<text x="232.6" y="280.7" transform="rotate(-90 232.6 280.7)">8</text>
<text x="239.7" y="280.7" transform="rotate(-90 239.7 280.7)">7</text>
<text x="246.7" y="280.7" transform="rotate(-90 246.7 280.7)">6</text>
<text x="253.8" y="280.7" transform="rotate(-90 253.8 280.7)">5</text>
<text x="43.9" y="296.9" transform="rotate(-90 43.9 296.9)">1</text>
<text x="50.9" y="296.9" transform="rotate(-90 50.9 296.9)">2</text>
<text x="58" y="296.9" transform="rotate(-90 58 296.9)">3</text>
<text x="65.1" y="296.9" transform="rotate(-90 65.1 296.9)">4</text>
<text x="109.1" y="296.9" transform="rotate(-90 109.1 296.9)">1</text>
<text x="116.2" y="296.9" transform="rotate(-90 116.2 296.9)">2</text>
<text x="123.3" y="296.9" transform="rotate(-90 123.3 296.9)">3</text>
<text x="130.3" y="296.9" transform="rotate(-90 130.3 296.9)">4</text>
<text x="170.9" y="296.9" transform="rotate(-90 170.9 296.9)">1</text>
<text x="177.9" y="296.9" transform="rotate(-90 177.9 296.9)">2</text>
<text x="185" y="296.9" transform="rotate(-90 185 296.9)">3</text>
<text x="192.1" y="296.9" transform="rotate(-90 192.1 296.9)">4</text>
<text x="232.6" y="296.9" transform="rotate(-90 232.6 296.9)">1</text>
<text x="239.7" y="296.9" transform="rotate(-90 239.7 296.9)">2</text>
<text x="246.7" y="296.9" transform="rotate(-90 246.7 296.9)">3</text>
<text x="253.8" y="296.9" transform="rotate(-90 253.8 296.9)">4</text>
</g>
<g font-size="3.2" fill="#f00">
<text x="323.8" y="56.4">VCC</text>
<text x="331.9" y="54.6">8</text>
</g>
</svg>
